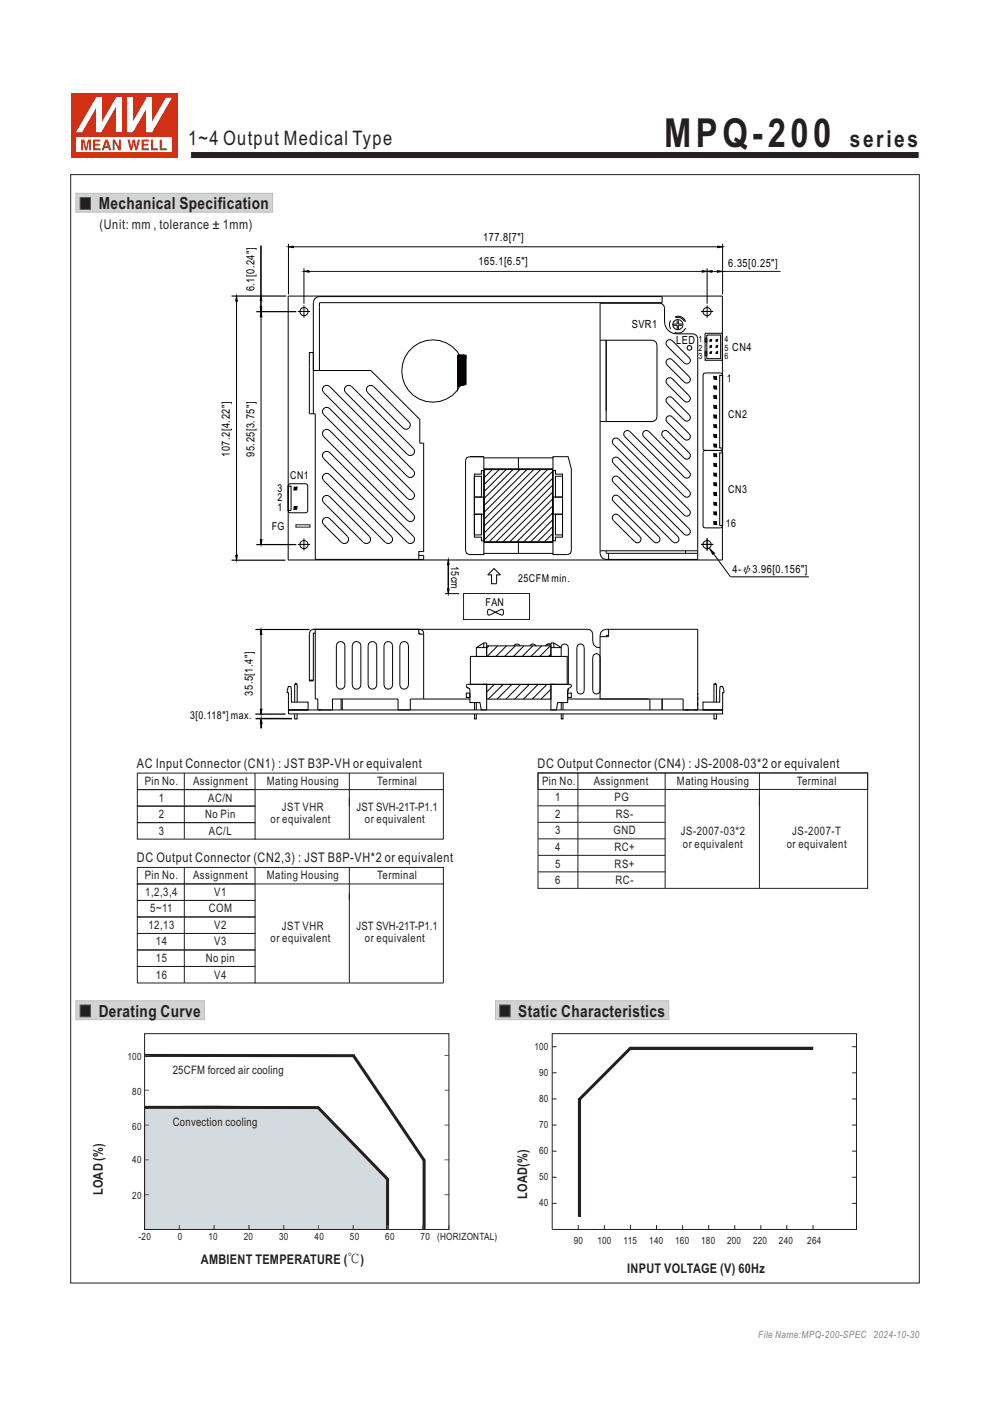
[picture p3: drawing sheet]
<svg xmlns="http://www.w3.org/2000/svg" width="210mm" height="297mm" viewBox="0 0 210 297" stroke-linecap="round" stroke-linejoin="round" font-family="sans-serif">
<g fill="none" stroke="#231f20" stroke-width=".21">
<path d="M29.1 163.9h64.9v3.5h-64.9zM29.1 167.4h25v3.5h-25zM29.1 170.9h25v3.5h-25zM29.1 174.4h25v3.5h-25zM39.1 163.9v14M54.1 177.9h40M54.1 163.9v3.5M74.1 163.9v14M94 167.4v10.5M114.1 170.9h27M114.1 174.4h27M114.1 177.9h27"/>
<path d="M114.1 163.9h69.9v3.5h-69.9zM114.1 163.9h69.9v24.5h-69.9zM122.6 163.9v24.4M141.1 163.9v24.4M161.1 163.9v24.4M29.1 183.9h64.9v3.5h-64.9zM29.1 187.4h25v3.5h-25zM29.1 190.9h25v3.5h-25zM29.1 194.4h25v3.5h-25zM29.1 197.9h25v3.5h-25zM39.1 183.9v24.5M54.1 183.9v3.5"/>
<path d="M74.1 183.9v24.5M94 187.4v21h-39.9M114.1 181.4h27M114.1 184.9h27M29.1 201.4h25v3.5h-25zM29.1 204.9h25v3.5h-25zM117.1 221.9h.9M117.1 227.5h.9M117.1 238.5h.9M117.1 233h.9M180.7 238.5h1M180.7 233h1"/>
<path d="M180.7 221.9h1M180.7 227.5h1M117.1 255.1h.9M117.1 249.6h.9M117.1 244.1h.9M122.7 259.7v1M128.2 259.7v1M133.7 259.7v1M139.3 259.7v1M144.8 259.7v1M150.3 259.7v1M155.8 259.7v1"/>
<path d="M161.4 259.7v1M166.9 259.7v1M172.4 259.7v1M180.7 255.1h1M180.7 249.6h1M180.7 244.1h1M167.9 260.7h-50.8v-41.5h64.6v41.5h-14"/>
</g>
<path d="M133.8 222.2l-11 11" fill="none" stroke="#231f20" stroke-width=".63" stroke-linecap="butt"/>
<g fill="#231f20" stroke="#231f20" stroke-width=".6">
<path d="M133.9 222.2l38.3 .1z" fill-rule="evenodd"/>
<path d="M122.9 233.2v24.5z" fill-rule="evenodd"/>
</g>
<path d="M30.7 235.1a11.2 11.2 0 0 1 4.2-.4l12.7-.1 19.8 .2 14.9 15.1-.1 10.8h-51.5z" fill-rule="evenodd" fill="#d3dbe1" stroke="#231f20" stroke-width=".21"/>
<g fill="none" stroke="#1857a7" stroke-width=".21">
<path d="M30.7 223.8h.9M30.7 238.5h.9M30.7 231.1h.9M94.3 238.5h.9M94.3 231.1h.9M94.3 223.8h.9M30.7 253.3h.9M30.7 245.9h.9M38 259.7v1M45.4 259.7v1M52.8 259.7v1M60.2 259.7v1"/>
<path d="M67.6 259.7v1M74.9 259.7v1M82.3 259.7v1M89.7 259.7v1M94.3 253.3h.9M94.3 245.9h.9M95.2 259.7v1"/>
</g>
<path d="M30.7 223.8h44.5M30.7 234.8h36.9M67.4 234.8l14.9 15.3M74.9 223.7l15.1 22.4M82.2 249.9v10.8M90 245.9v14.8" fill="none" stroke="#231f20" stroke-width=".63" stroke-linecap="butt"/>
<path d="M55.3 52.1v13.5M77.1 244.1h.1M78.5 246.3h.1" fill="none" stroke="#050100" stroke-width=".21"/>
<path d="M30.7 219.2h64.5v41.5h-64.5z" fill="none" stroke="#231f20" stroke-width=".21"/>
<g fill="#050100">
<path d="M55.2 65h.3l-.1 1.1z"/>
<path d="M55.3 62.7l.2 1.1h-.3z"/>
</g>
<path d="M55.2 65h.3l-.1 1.1zM55.3 62.7l.2 1.1h-.3z" fill="none" stroke="#050100" stroke-width=".21"/>
<g fill="#050100">
<path d="M150 57.5l1.1-.1v.3z"/>
<path d="M152.2 57.4l1 .2-1 .1z"/>
</g>
<path d="M150 57.5l1.1-.1v.3zM152.2 57.4l1 .2-1 .1zM54.2 152.4h7.7M55.4 152.7v1.7" fill="none" stroke="#050100" stroke-width=".21"/>
<path d="M55.4 152.4l.2 1h-.4z" fill-rule="evenodd" fill="#231f20" stroke="#231f20" stroke-width=".21"/>
<path d="M15 37h180v235h-180zM55.4 152.4l.2 1h-.4z" fill="none" stroke="#231f20" stroke-width=".21"/>
<g fill="#d1d3d4" stroke="#bbbdc0" stroke-width=".21">
<path d="M16.1 212.2h27.3v4h-27.3z" fill-rule="evenodd"/>
<path d="M105.1 212.2h36.7v4h-36.7z" fill-rule="evenodd"/>
</g>
<g fill="#231f20" stroke="#58595b" stroke-width=".21">
<path d="M17 213.1h2.2v2.5h-2.2z" fill-rule="evenodd"/>
<path d="M106 213.1h2.2v2.5h-2.2z" fill-rule="evenodd"/>
</g>
<path d="M40.4 32.1h154.6v1.5h-154.6z" fill-rule="evenodd" fill="#231f20" stroke="#fff" stroke-width=".21"/>
<path d="M16.1 41h41.7v4h-41.7z" fill-rule="evenodd" fill="#d1d3d4" stroke="#bbbdc0" stroke-width=".21"/>
<path d="M17 41.9h2.2v2.5h-2.2z" fill-rule="evenodd" fill="#231f20" stroke="#58595b" stroke-width=".21"/>
<path d="M55.2 150.3h.4l-.2 1.1z" fill="#050100"/>
<path d="M55.2 150.3h.4l-.2 1.1z" fill="none" stroke="#050100" stroke-width=".21"/>
<path d="M55.4 133.5l.2 1h-.4z" fill="#050100"/>
<path d="M55.4 133.5l.2 1h-.4z" fill="none" stroke="#050100" stroke-width=".21"/>
<path d="M64.5 57.5l1-.1v.3z" fill="#050100"/>
<path d="M64.5 57.5l1-.1v.3z" fill="none" stroke="#050100" stroke-width=".21"/>
<path d="M61.2 52.3l1.1-.1v.3z" fill="#050100"/>
<path d="M61.2 52.3l1.1-.1v.3z" fill="none" stroke="#050100" stroke-width=".21"/>
<path d="M50.2 62.8l.1 1.1h-.3z" fill="#050100"/>
<path d="M50.2 62.8l.1 1.1h-.3z" fill="none" stroke="#050100" stroke-width=".21"/>
<path d="M50 117.7h.3l-.1 1z" fill="#050100"/>
<path d="M50 117.7h.3l-.1 1z" fill="none" stroke="#050100" stroke-width=".21"/>
<path d="M55.4 66.1l.2 1.1h-.4z" fill="#050100"/>
<path d="M55.4 66.1l.2 1.1h-.4z" fill="none" stroke="#050100" stroke-width=".21"/>
<path d="M55.2 114.4h.4l-.2 1z" fill="#050100"/>
<g fill="none" stroke="#050100" stroke-width=".21">
<path d="M64.5 56.9v7.5M65.4 57.5h100.2M150 56.9v7.5M61.1 62.8h92.1v55.9h-92.1zM97.2 75.3l-.1 6.6zM97.2 75.3h1.1l-1.2 6.6zM98.3 75.3l.2 .1-1.4 6.5zM98.5 75.4l.2 .1-1.6 6.4zM98.7 75.5l.1 .3-1.7 6.1zM98.8 75.8v5.7l-1.7 .4zM142.2 67.9l-.2 .6v.7l.2 .6M142.7 69h.9v.9"/>
<path d="M143.2 67.1a1.78 1.78 0 0 1 2.3 1.1M143.3 67.4a1.55 1.55 0 0 1 1.9 .8M143.6 67.9v.8h-.9M143.9 67.9v.8h.8M144.7 69h-.8v.9M145.4 69.6a1.78 1.78 0 0 1-2.3 .9M149.5 71.7h.4v.8h-.4zM149.5 74.6h.4v.8h-.4zM149.5 70.7h3.7v5.7h-3.7zM149.9 71h3v5h-3zM150.6 72h.3v.3h-.3zM150.6 73.3h.3v.3h-.3z"/>
<path d="M150.6 74.6h.3v.3h-.3zM99 97.1l.5-.3h3.1v20.8h-3.1l-.5-.3-.3-.5v-19.2zM102.6 99.4h14.7M102.6 97.1h14.7M102.7 99.6h14.5v15.3h-14.5zM103 99.6l-.3 .2M104.4 99.6l-1.7 1.7M105.9 99.6l-3.2 3.1M107.3 99.6l-4.6 4.6M108.8 99.6l-6.1 6.1M110 97.1v2.3M110.3 99.6l-7.6 7.5"/>
<path d="M111.7 99.6l-9 9M113.2 99.6l-10.5 10.4M114.7 99.6l-12 11.9M116.1 99.6l-13.4 13.4M117.2 99.9l-14.5 14.6M117.3 96.8h3.2l.7 2.6v17.4l-.2 .5-.6 .3h-3.1zM117.3 99.7h.5v.8h1.5v13.4h-1.5v.8h-.5zM145.8 95.7h.1M55.2 114.4h.4l-.2 1zM100.6 100.5h1.5v-.8h.5v15h-.5v-.8h-1.5zM100.6 105.4h2v3.6h-2zM100.6 101h1.5v4.4h-1.5z"/>
<path d="M100.6 109h1.5v4.4h-1.5zM102.6 117.3h14.7M102.6 115h14.7M110 115v2.3M117.2 102.9l-11.9 12M117.2 104.3l-10.5 10.6M117.2 111.7l-3.2 3.2M117.2 107.3l-7.6 7.6M117.2 114.6l-.2 .3M117.2 105.8l-9 9.1M117.2 110.2l-4.6 4.7M117.2 113.1l-1.7 1.8"/>
<path d="M117.2 108.7l-6.1 6.2M117.2 101.4l-13.4 13.5M117.3 105.4h2v3.6h-2zM117.8 109h1.5v4.4h-1.5zM117.8 101h1.5v4.4h-1.5zM150.6 116.4l.9 .9-.3 .2zM54.2 133.5h11.5M55.4 134.5v16M66.5 133.4h.1M99.8 139.2h20.5v5.9h-20.5zM101 137.3h2.3M101 137.3l1.6-1h.6v2.9h-2.2z"/>
<path d="M102.6 136.3v1M103.2 136.9h13.7v2.3h-13.7zM103.7 136.9l-.5 .5M105.6 136.9l-2.3 2.3M107.4 136.9l-2.2 2.3M109.3 136.9l-2.3 2.3M111.1 136.9l-2.2 2.3M113 136.9l-2.2 2.3M114.9 136.9l-2.3 2.3M116.7 136.9l-2.2 2.3M116.8 137.3h2.2M116.9 138.7l-.6 .5"/>
<path d="M116.9 136.3h.6l1.5 1v1.9h-2.1zM117.5 136.3v1M54.2 151.4h6.4M61.2 150.5h92.1v.9h-92.1zM61.2 151.4h.1M61.2 150.5h4.2M62.5 151.4v1h.5v-1M98.9 147h.8v.9h-.8zM99 145.2l4.2-.1v5.4h-1.1l-.3-1.5h-2.1v-2.7l-.1-.3-.6-.3zM100.7 151.4v1h.3v-1M100.7 149v1.5M101 149v1.5"/>
<path d="M102.6 145.1h.6v3.1h13.7v-3.1h-13.7M104.8 145.1l-1.6 1.6M106.7 145.1l-3.1 3.1M108.6 145.1l-3.1 3.1M110.4 145.1l-3.1 3.1M112.3 145.1l-3.1 3.1M114.1 145.1l-3.1 3.1M116 145.1l-3.1 3.1M116.8 145.1h.7M116.9 146.1l-2.1 2.1M116.9 148l-.3 .2M116.9 145.1h4l.3 .2a.61 .61 0 0 1-.7 .7l-.1 .3v2.7h-2.1l-.3 1.5h-1.1z"/>
<path d="M119 149v1.5M119 151.4v1h.4v-1M119.4 149v1.5M120.4 147h.8v.9h-.8zM120.8 145.9h.1M149.1 150.5h4.1M151.4 151.4v1h.6v-1"/>
<circle cx="91.8" cy="78.7" r="6.6"/>
<circle cx="143.8" cy="68.8" r="1.09"/>
<circle cx="146.2" cy="73.8" r=".52"/>
</g>
<path d="M62.8 111.3h3v.5h-3z" fill="none" stroke="#231f20" stroke-width=".21"/>
<g fill="#050100" stroke="#050100" stroke-width=".21">
<path d="M98.8 75.8v5.7l-1.7 .4z" fill-rule="evenodd"/>
<path d="M98.7 75.5l.1 .3-1.7 6.1z" fill-rule="evenodd"/>
<path d="M98.5 75.4l.2 .1-1.6 6.4z" fill-rule="evenodd"/>
<path d="M98.3 75.3l.2 .1-1.4 6.5z" fill-rule="evenodd"/>
<path d="M97.2 75.3h1.1l-1.2 6.6z" fill-rule="evenodd"/>
<path d="M97.2 75.3l-.1 6.6z" fill-rule="evenodd"/>
<path d="M97.2 75.3l-.1 6.6z" fill-rule="evenodd"/>
<path d="M150.6 72h.3l-.3 .3z" fill-rule="evenodd"/>
<path d="M150.9 72v.3h-.3z" fill-rule="evenodd"/>
<path d="M150.6 73.3h.3l-.3 .3z" fill-rule="evenodd"/>
<path d="M150.9 73.3v.3h-.3z" fill-rule="evenodd"/>
<path d="M150.6 74.6h.3l-.3 .3z" fill-rule="evenodd"/>
<path d="M150.9 74.6v.3h-.3z" fill-rule="evenodd"/>
</g>
<path d="M148.9 57.4l1.1 .1-1.1 .2z" fill="#050100"/>
<path d="M61.2 51.7v10.7M62.1 52.3h90.3M148.9 57.4l1.1 .1-1.1 .2zM153.3 51.7v10.7" fill="none" stroke="#050100" stroke-width=".21"/>
<path d="M152.2 52.2l1 .1-1 .2z" fill="#050100"/>
<path d="M152.2 52.2l1 .1-1 .2zM49.1 62.8h11.6M50.2 63.8v54.3M54.4 66.1h8.4M55.4 67.1v47.5M49.1 118.8h11.4M54.4 115.5h8.4M61.1 118.7h.1M155 122.3h16.6" fill="none" stroke="#050100" stroke-width=".21"/>
<path d="M150.6 116.4l.9 .9-.3 .2z" fill="#050100"/>
<g fill="none" stroke="#050100" stroke-width=".21">
<path d="M63.2 66h2.6M64.5 64.7v2.7M66.5 74.8h-.9v12.9h1.3v30.9h23v-.8h-1.1M66.5 78.6h12.2l10.3 10.3v5.1h.9v22.9h-1.1v1.7M67.8 78.6v-14.4h72.6v-1.3h-72.6a1.36 1.36 0 0 0-1.3 1.3v23.5M127.3 72.1h11l.5 .2 .4 .3 .1 .6v15.1l-.1 .6-.4 .3-.5 .2h-11M127.3 64.3h12.6l.5 .1 .5 .7a7.9 7.9 0 0 0 .5 4.6l.6 .6 .7 .4 4.3 .1 .5 .1 .3 .4 .2 .5v46.8h-19.4a1.3 1.3 0 0 1-1.3-1.3zM128.6 72.1v17.3M141.5 72.2l.3-.2h.4l.4 .2 3.6 3.7a.78 .78 0 0 1 0 1.1 .78 .78 0 0 1-1.1 0l-3.6-3.7-.2-.3v-.4zM141.5 76.3l.3-.2h.4l.4 .2 3.6 3.6a.78 .78 0 0 1 0 1.1 .78 .78 0 0 1-1.1 0l-3.6-3.6-.2-.4zM148.7 66h2.6M150 64.7v2.7"/>
<path d="M151.5 79.8h.5v.6h-.5zM151.9 74.6h.3v.3h-.3zM151.9 73.3h.3v.3h-.3zM151.9 72h.3v.3h-.3zM152.6 79.6h.7v15.4h-.7zM68.7 95.9l.3-.2h.5l.4 .2 17.8 17.8a.91 .91 0 0 1 0 1.3 .91 .91 0 0 1-1.3 0l-17.7-17.8-.3-.4v-.4zM68.7 91.3l.3-.2h.5l.4 .2 17.8 17.7a.91 .91 0 0 1 0 1.3 .91 .91 0 0 1-1.3 0l-17.7-17.7-.3-.4v-.5zM68.7 86.6l.3-.2h.5l.4 .2 17.8 17.8a.9 .9 0 0 1 0 1.3 .9 .9 0 0 1-1.3 0l-17.7-17.8-.3-.4v-.5zM68.7 81.9l.3-.2h.5l.4 .2 17.8 17.8a.9 .9 0 0 1 0 1.3 .9 .9 0 0 1-1.3 0l-17.7-17.8-.3-.4v-.4zM73.3 81.9l.4-.2h.5l.4 .2 13.1 13.1a.91 .91 0 0 1 0 1.3 .91 .91 0 0 1-1.3 0l-13.1-13.1-.2-.4v-.4zM78 81.9l.4-.2h.5l.3 .2 7.6 7.6a.9 .9 0 0 1 0 1.3 .9 .9 0 0 1-1.3 0l-7.5-7.6-.3-.4v-.4zM130.1 97.1l.3-.2h.4l.4 .2 15 15.1a.78 .78 0 0 1 0 1.1 .78 .78 0 0 1-1.1 0l-15-15.1-.2-.3z"/>
<path d="M130.1 93.1l.3-.2h.4l.4 .2 15 15a.77 .77 0 0 1 0 1.1 .77 .77 0 0 1-1.1 0l-15-15-.2-.3v-.5zM132.5 91.5l.4-.2 .7 .2 12.6 12.6a.78 .78 0 0 1 0 1.1 .78 .78 0 0 1-1.1 0l-12.6-12.6-.2-.4zM136.5 91.5l.4-.2h.4l.3 .2 8.6 8.6a.77 .77 0 0 1 0 1.1 .77 .77 0 0 1-1.1 0l-8.6-8.6-.2-.4zM140.6 91.5l.3-.2h.4l.4 .2 4.5 4.5a.78 .78 0 0 1 0 1.1 .78 .78 0 0 1-1.1 0l-4.5-4.5-.2-.4zM141.5 80.3l.3-.2h.4l.4 .2 3.6 3.6a.77 .77 0 0 1 0 1.1 .77 .77 0 0 1-1.1 0l-3.6-3.6-.2-.3v-.4zM141.5 84.3l.3-.2h.4l.4 .2 3.6 3.7a.78 .78 0 0 1 0 1.1 .78 .78 0 0 1-1.1 0l-3.6-3.7-.2-.3zM141.5 88.4l.3-.2h.4l.4 .2 3.6 3.6a.77 .77 0 0 1 0 1.1 .77 .77 0 0 1-1.1 0l-3.6-3.6-.2-.4v-.4zM149.5 95.5l-.3 .1-.1 .3v15.6l.1 .3 .3 .1h3.4l.2-.1 .2-.3v-15.6l-.2-.3-.2-.1M151.5 98.3h.5v.5h-.5zM151.5 94.2h.5v.5h-.5zM151.5 96.3h.5v.5h-.5zM151.5 92.2h.5v.5h-.5z"/>
<path d="M151.5 90.1h.5v.5h-.5zM151.5 88h.5v.6h-.5zM151.5 83.9h.5v.6h-.5zM151.5 86h.5v.5h-.5zM151.5 81.9h.5v.5h-.5zM152.6 96h.7v15.4h-.7zM152.9 95.5l.2-.1 .2-.3v-15.6l-.2-.3-.2-.1h-3.4l-.3 .1-.1 .3v15.6l.1 .3 .3 .1M152.9 95.5h-3.4M61.1 103.1h.6v5.1h-.6zM61.2 102.7l.3-.1h3.4l.2 .1 .2 .3v5.3l-.2 .3-.2 .1h-3.4l-.3-.1-.1-.3v-5.3zM62.4 107.4h.5v.5h-.5zM62.4 103.3h.5v.5h-.5z"/>
<path d="M63.2 115.4h2.6M64.5 114.1v2.6M68.7 100.6l.3-.2h.5l.4 .2 13.1 13.1a.91 .91 0 0 1 0 1.3 .91 .91 0 0 1-1.3 0l-13-13.1-.3-.4v-.5zM68.7 105.3l.3-.2h.5l.4 .2 8.4 8.4a.91 .91 0 0 1 .1 1.3 .91 .91 0 0 1-1.3 0l-8.4-8.4-.3-.4v-.5zM68.7 109.9l.3-.2h.5l.4 .2 3.8 3.8a.91 .91 0 0 1 0 1.3 .91 .91 0 0 1-1.3 0l-3.7-3.8-.3-.4v-.4zM68.9 111.5l.1 .1M95.1 119.3v5.6M127.3 116.8h20.7M128.6 116.8v.5h19.4M129.1 117.3v1.3M130.1 109.2l.3-.2h.4l.4 .2 4.5 4.6a.77 .77 0 0 1 0 1.1 .77 .77 0 0 1-1.1 0l-4.5-4.6-.2-.3v-.4zM130.1 105.2l.3-.2h.4l.4 .2 8.6 8.6a.77 .77 0 0 1 0 1.1 .77 .77 0 0 1-1.1 0l-8.6-8.6-.2-.4z"/>
<path d="M130.1 101.2l.3-.2h.4l.4 .2 12.6 12.6a.78 .78 0 0 1 0 1.1 .78 .78 0 0 1-1.1 0l-12.6-12.6-.2-.4v-.4zM145.4 116.8v.5M148.7 115.4h2.6M150 114.1v2.6M151.4 117.4l3.5 4.9M151.5 110.6h.5v.6h-.5zM151.5 106.5h.5v.6h-.5zM151.5 108.6h.5v.5h-.5zM151.5 104.5h.5v.5h-.5zM151.5 102.4h.5v.6h-.5zM151.5 100.4h.5v.5h-.5zM66.9 134.2h-.4v10.1"/>
<path d="M66.9 133.4v14.8h.5v2.3h3.1v-2.3h13.9v2.3h2.6v-2.3h12.7M71.5 136.5a.9 .9 0 0 1 1-.5 .9 .9 0 0 1 .7 .9v8.3a.9 .9 0 0 1-1 .9 .9 .9 0 0 1-.9-.9v-8.3zM72.2 136h.1M74.8 136.5a.91 .91 0 0 1 1.1-.5 .91 .91 0 0 1 .6 .9v8.3a.91 .91 0 0 1-.9 .9 .91 .91 0 0 1-.9-.9v-8.3zM75.6 136h.1M79 136l.4 .1 .4 .4 .1 .4v8.3l-.1 .5-.4 .3-.4 .1M79 136l-.5 .1-.3 .4-.1 .4v8.3l.1 .5 .3 .3 .5 .1M79 136h.1M82.3 136l.5 .1 .3 .4 .2 .4v8.3l-.2 .5-.3 .3-.5 .1M82.3 136l-.4 .1-.3 .4-.2 .4v8.3l.2 .5 .3 .3 .4 .1M82.3 136h.1M84.9 136.5a.91 .91 0 0 1 1.1-.5 .91 .91 0 0 1 .6 .9v8.3a.91 .91 0 0 1-.9 .9 .91 .91 0 0 1-.9-.9v-8.3z"/>
<path d="M85.7 136h.1M88.8 133.4v1h1.1M88.8 134.2h.2v.2M89 133.4l.4 .1 .4 .3 .1 .4v14M94.4 125.9h3M109 136.9a.76 .76 0 0 1 1.3 0M112.4 136.9a.76 .76 0 0 1 1.3 0M116.9 136.7l-.5-.2-.4 .1-.3 .3M119 137.3a.78 .78 0 0 1 .8-.8 .78 .78 0 0 1 .7 .8v7.8M122.5 136.9a.78 .78 0 0 1 .8-.3 .78 .78 0 0 1 .6 .7v9.1a.78 .78 0 0 1-.8 .8 .78 .78 0 0 1-.7-.8zM127.3 139.4a.78 .78 0 0 0-.8-.8 .78 .78 0 0 0-.8 .8v7a.78 .78 0 0 0 .8 .8 .78 .78 0 0 0 .8-.8M127.3 137.3l-.8-.1-.6-.5-.2-.7v-1.5l-.1-.6-.4-.3-.5-.2h-58.2l-.6 .3-.3 .5v10.1h.9"/>
<path d="M129.1 133.4v1.6h-1.8M129.1 134.7h-.5v.3M61.2 145.6h.5l.1 3.3h3.5v1.6h-4.1v-3.6h-.3zM62.5 148.8v-3.7l.3-.2 .2 .2v3.7M62.5 145.1h.5M72.2 146.1h.1M72.4 148.2v2.3M72.6 148.2v2.3M75.6 146.1h.1M79 146.1h.1M82.3 146.1h.1M120.5 146l-.1 .8"/>
<path d="M127.3 148.2v-13.5l.1-.6 .5-.5 .7-.2h19.4v17.1h-3.1v-2.3h-24.5M137.8 148.2v2.3M140.4 148.2v2.3M149.1 148.9h3.6l.1-3.3h.5l.2 .7v.6h-.2v3.6h-4.2zM151.4 148.8v-3.7l.3-.2 .2 .2v3.7M151.5 145.1h.4"/>
<circle cx="64.5" cy="66.1" r=".86"/>
<circle cx="150" cy="66.1" r=".86"/>
<circle cx="64.5" cy="115.5" r=".86"/>
<circle cx="150" cy="115.5" r=".86"/>
</g>
<g fill="#050100" stroke="#050100" stroke-width=".21">
<path d="M151.9 74.6h.3l-.3 .3z" fill-rule="evenodd"/>
<path d="M152.2 74.6v.3h-.3z" fill-rule="evenodd"/>
<path d="M151.9 73.3h.3l-.3 .3z" fill-rule="evenodd"/>
<path d="M152.2 73.3v.3h-.3z" fill-rule="evenodd"/>
<path d="M151.9 72h.3l-.3 .3z" fill-rule="evenodd"/>
<path d="M152.2 72v.3h-.3z" fill-rule="evenodd"/>
<path d="M62.9 107.4v.5h-.5z" fill-rule="evenodd"/>
<path d="M62.4 107.4h.5l-.5 .5z" fill-rule="evenodd"/>
<path d="M62.9 103.3v.5h-.5z" fill-rule="evenodd"/>
<path d="M62.4 103.3h.5l-.5 .5z" fill-rule="evenodd"/>
<path d="M151.5 110.6l.5 .6h-.5z" fill-rule="evenodd"/>
<path d="M151.5 110.6h.5v.6z" fill-rule="evenodd"/>
<path d="M151.5 106.5l.5 .6h-.5z" fill-rule="evenodd"/>
<path d="M151.5 106.5h.5v.6z" fill-rule="evenodd"/>
<path d="M151.5 108.6l.5 .5h-.5z" fill-rule="evenodd"/>
<path d="M151.5 108.6h.5v.5z" fill-rule="evenodd"/>
<path d="M151.5 104.5l.5 .5h-.5z" fill-rule="evenodd"/>
<path d="M151.5 104.5h.5v.5z" fill-rule="evenodd"/>
<path d="M151.5 102.4l.5 .6h-.5z" fill-rule="evenodd"/>
<path d="M151.5 102.4h.5v.6z" fill-rule="evenodd"/>
<path d="M151.5 98.3l.5 .5h-.5z" fill-rule="evenodd"/>
<path d="M151.5 98.3h.5v.5z" fill-rule="evenodd"/>
<path d="M151.5 100.4l.5 .5h-.5z" fill-rule="evenodd"/>
<path d="M151.5 100.4h.5v.5z" fill-rule="evenodd"/>
<path d="M151.5 94.2l.5 .5h-.5z" fill-rule="evenodd"/>
<path d="M151.5 94.2h.5v.5z" fill-rule="evenodd"/>
<path d="M151.5 96.3l.5 .5h-.5z" fill-rule="evenodd"/>
<path d="M151.5 96.3h.5v.5z" fill-rule="evenodd"/>
<path d="M151.5 92.2l.5 .5h-.5z" fill-rule="evenodd"/>
<path d="M151.5 92.2h.5v.5z" fill-rule="evenodd"/>
<path d="M151.5 90.1l.5 .5h-.5z" fill-rule="evenodd"/>
<path d="M151.5 90.1h.5v.5z" fill-rule="evenodd"/>
<path d="M151.5 88l.5 .6h-.5z" fill-rule="evenodd"/>
<path d="M151.5 88h.5v.6z" fill-rule="evenodd"/>
<path d="M151.5 83.9l.5 .6h-.5z" fill-rule="evenodd"/>
<path d="M151.5 83.9h.5v.6z" fill-rule="evenodd"/>
<path d="M151.5 86l.5 .5h-.5z" fill-rule="evenodd"/>
<path d="M151.5 86h.5v.5z" fill-rule="evenodd"/>
<path d="M151.5 79.8l.5 .6h-.5z" fill-rule="evenodd"/>
<path d="M151.5 79.8h.5v.6z" fill-rule="evenodd"/>
<path d="M151.5 81.9l.5 .5h-.5z" fill-rule="evenodd"/>
<path d="M151.5 81.9h.5v.5z" fill-rule="evenodd"/>
</g>
<path d="M95.1 118.7l.2 1h-.4z" fill="#050100"/>
<path d="M95.1 118.7l.2 1h-.4z" fill="none" stroke="#050100" stroke-width=".21"/>
<path d="M94.9 124.8h.4l-.2 1.1z" fill="#050100"/>
<path d="M94.9 124.8h.4l-.2 1.1zM103.5 129.3l.4-.1 1.2 .6-1.4 .6-.3-.3zM104.8 120.5l1.3 1.4h-.8v1.9h-1v-1.9h-.8zM105.1 129.8l1.4-.6 .3 .3v.6l-.3 .3h-.2z" fill="none" stroke="#050100" stroke-width=".21"/>
<path d="M98.3 125.8h14v5.5h-14z" fill="none" stroke="#231f20" stroke-width=".21"/>
<path d="M15 19.8h22.6v13.6h-22.6z" fill="#d13014"/>
<path d="M16.1 29.1h20.4v3.2h-20.4z" fill="#fff"/>
<g fill="#d13014">
<path d="M27 29.6h.5l.3 1.7 .3-1.7h.5l.3 1.7 .3-1.7h.5l-.6 2.3h-.4l-.3-1.8-.4 1.8h-.4z" fill-rule="evenodd"/>
<path d="M30 29.6h1.5v.4h-1v.5h1v.4h-1v.6h1.1v.4h-1.6z" fill-rule="evenodd"/>
<path d="M32 29.6h.5v1.9h1v.4h-1.5z" fill-rule="evenodd"/>
<path d="M33.9 29.6h.4v1.9h1.1v.4h-1.5z" fill-rule="evenodd"/>
<path d="M17.2 29.6h.7l.4 1.8 .4-1.8h.6v2.3h-.4v-1.9l-.4 1.9h-.5l-.4-1.9v1.9h-.4z" fill-rule="evenodd"/>
<path d="M19.7 29.6h1.6v.4h-1.1v.5h1v.4h-1v.6h1.1v.4h-1.6z" fill-rule="evenodd"/>
<path d="M22.6 30.1l.3 .9h-.6zM22.3 29.6l-.7 2.3h.4l.2-.5h.8l.1 .5h.5l-.8-2.3z" fill-rule="evenodd"/>
<path d="M23.9 29.6h.5l.8 1.6v-1.6h.4v2.3h-.4l-.9-1.6v1.6h-.4z" fill-rule="evenodd"/>
</g>
<g fill="#fcffff">
<path d="M24.6 20.7h1.1v7.4h-1.1z"/>
<path d="M20.3 20.7h1.2v7.4h-1.2z"/>
<path d="M31.1 20.7h1.1v7.4h-1.1z"/>
<path d="M27 20.7h1.2v7.4h-1.2z"/>
</g>
<g fill="#fcffff">
<path d="M24.6 20.7h1.1l-4.2 7.4h-1.2z" fill-rule="evenodd"/>
<path d="M20.3 20.7h1.2v.3l-4.1 7.1h-1.3z" fill-rule="evenodd"/>
<path d="M35.2 20.7h1.3l-4.3 7.4h-1.1v-.4z" fill-rule="evenodd"/>
<path d="M31.1 20.7h1.1v.3l-4 7.1h-1.1v-.4z" fill-rule="evenodd"/>
</g>
<text font-size="8.5" fill="#231f20" x="140.9" y="31.1">MPQ-200</text>
<text font-size="4.9" fill="#231f20" x="180.2" y="31.1">series</text>
<text font-size="4.2" fill="#231f20" x="39.9" y="30.7">1~4 Output Medical Type</text>
<g font-size="3.5" fill="#231f20">
<text x="20.9" y="44.4">Mechanical Specification</text>
<text x="20.9" y="215.6">Derating Curve</text>
<text x="109.9" y="215.6">Static Characteristics</text>
</g>
<g font-size="2.8" fill="#231f20">
<text x="21.1" y="48.5">(Unit: mm , tolerance ± 1mm)</text>
<text x="29.1" y="162.8">AC Input Connector (CN1) : JST B3P-VH or equivalent</text>
<text x="114" y="162.7">DC Output Connector (CN4) : JS-2008-03*2 or equivalent</text>
<text x="29.1" y="182.8">DC Output Connector (CN2,3) : JST B8P-VH*2 or equivalent</text>
<text x="21.8" y="253.4" transform="rotate(-90 21.8 253.4)">LOAD (%)</text>
<text x="111.8" y="254.2" transform="rotate(-90 111.8 254.2)">LOAD(%)</text>
<text x="42.6" y="268">AMBIENT TEMPERATURE (℃)</text>
<text x="133.1" y="269.9">INPUT VOLTAGE (V) 60Hz</text>
</g>
<g font-size="2.5" fill="#231f20">
<text x="30.7" y="166.5">Pin No.</text>
<text x="40.9" y="166.5">Assignment</text>
<text x="56.6" y="166.5">Mating Housing</text>
<text x="80" y="166.5">Terminal</text>
<text x="115" y="166.4">Pin No.</text>
<text x="125.9" y="166.4">Assignment</text>
<text x="143.6" y="166.4">Mating Housing</text>
<text x="169" y="166.4">Terminal</text>
<text x="33.7" y="170">1</text>
<text x="33.7" y="173.5">2</text>
<text x="43.5" y="173.5">No Pin</text>
<text x="44.2" y="170">AC/N</text>
<text x="59.8" y="172">JST VHR</text>
<text x="75.6" y="172">JST SVH-21T-P1.1</text>
<text x="117.8" y="169.9">1</text>
<text x="117.8" y="173.4">2</text>
<text x="130.3" y="169.9">PG</text>
<text x="130.6" y="173.4">RS-</text>
<text x="33.7" y="177">3</text>
<text x="44.3" y="177">AC/L</text>
<text x="57.4" y="174.6">or equivalent</text>
<text x="77.4" y="174.6">or equivalent</text>
<text x="117.8" y="176.9">3</text>
<text x="130.1" y="176.9">GND</text>
<text x="144.4" y="177.1">JS-2007-03*2</text>
<text x="144.9" y="179.7">or equivalent</text>
<text x="166.9" y="179.7">or equivalent</text>
<text x="168" y="177.1">JS-2007-T</text>
<text x="117.8" y="180.4">4</text>
<text x="117.8" y="183.9">5</text>
<text x="130.3" y="180.4">RC+</text>
<text x="130.4" y="183.9">RS+</text>
<text x="30.7" y="186.5">Pin No.</text>
<text x="30.8" y="190">1,2,3,4</text>
<text x="40.9" y="186.5">Assignment</text>
<text x="45.4" y="190">V1</text>
<text x="56.6" y="186.5">Mating Housing</text>
<text x="80" y="186.5">Terminal</text>
<text x="117.8" y="187.4">6</text>
<text x="130.6" y="187.4">RC-</text>
<text x="31.5" y="197">12,13</text>
<text x="31.9" y="193.5">5~11</text>
<text x="44.3" y="193.5">COM</text>
<text x="45.4" y="197">V2</text>
<text x="59.8" y="197.2">JST VHR</text>
<text x="75.6" y="197.2">JST SVH-21T-P1.1</text>
<text x="33.1" y="200.5">14</text>
<text x="33.1" y="204">15</text>
<text x="43.6" y="204">No pin</text>
<text x="45.4" y="200.5">V3</text>
<text x="57.4" y="199.8">or equivalent</text>
<text x="77.4" y="199.8">or equivalent</text>
<text x="33.1" y="207.5">16</text>
<text x="45.4" y="207.5">V4</text>
<text x="36.6" y="227.7">25CFM forced air cooling</text>
<text x="36.6" y="238.7">Convection cooling</text>
</g>
<g font-size="2.4" fill="#050100">
<text x="102.5" y="51">177.8[7&quot;]</text>
<text x="101.5" y="56.2">165.1[6.5&quot;]</text>
<text x="154.5" y="56.7">6.35[0.25&quot;]</text>
<text x="54" y="61.8" transform="rotate(-90 54 61.8)">6.1[0.24&quot;]</text>
<text x="134" y="69.5">SVR1</text>
<text x="143.4" y="72.9">LED</text>
<text x="155.3" y="74.5">CN4</text>
<text x="48.7" y="96.9" transform="rotate(-90 48.7 96.9)">107.2[4.22&quot;]</text>
<text x="54" y="96.9" transform="rotate(-90 54 96.9)">95.25[3.75&quot;]</text>
<text x="155.4" y="121.5">4-ψ3.96[0.156&quot;]</text>
<text x="53.6" y="147.5" transform="rotate(-90 53.6 147.5)">35.5[1.4&quot;]</text>
</g>
<g font-size="2.3" fill="#050100">
<text x="154.2" y="81">1</text>
<text x="154.5" y="88.6">CN2</text>
<text x="61.6" y="101.5">CN1</text>
<text x="58.8" y="106.2">2</text>
<text x="58.8" y="104.3">3</text>
<text x="154.5" y="104.4">CN3</text>
<text x="57.6" y="112.4">FG</text>
<text x="58.8" y="108.4">1</text>
<text x="153.9" y="111.7">16</text>
<text x="95.7" y="119.9" transform="rotate(90 95.7 119.9)">15cm</text>
<text x="109.9" y="123.5">25CFM min.</text>
<text x="103" y="128.5">FAN</text>
<text x="40.3" y="152.4">3[0.118&quot;] max.</text>
</g>
<g font-size="2.1" fill="#231f20">
<text x="27" y="224.6">100</text>
<text x="113.4" y="222.7">100</text>
<text x="28" y="232.1">80</text>
<text x="114.4" y="228.2">90</text>
<text x="114.4" y="233.7">80</text>
<text x="28" y="239.6">60</text>
<text x="114.4" y="239.2">70</text>
<text x="114.4" y="244.7">60</text>
<text x="28" y="246.6">40</text>
<text x="114.4" y="250.2">50</text>
<text x="28" y="254.1">20</text>
<text x="114.4" y="255.7">40</text>
<text x="29.4" y="263">-20</text>
<text x="37.7" y="263">0</text>
<text x="44.2" y="263">10</text>
<text x="51.7" y="263">20</text>
<text x="59.2" y="263">30</text>
<text x="66.7" y="263">40</text>
<text x="74.2" y="263">50</text>
<text x="81.7" y="263">60</text>
<text x="89.2" y="263">70</text>
<text x="92.7" y="263">(HORIZONTAL)</text>
<text x="121.7" y="263.8">90</text>
<text x="126.7" y="263.8">100</text>
<text x="132.3" y="263.8">115</text>
<text x="137.7" y="263.8">140</text>
<text x="143.2" y="263.8">160</text>
<text x="148.7" y="263.8">180</text>
<text x="154.2" y="263.8">200</text>
<text x="159.7" y="263.8">220</text>
<text x="165.2" y="263.8">240</text>
<text x="171.2" y="263.8">264</text>
</g>
<text font-size="2.1" fill="#808285" x="160.8" y="283.6">File Name:MPQ-200-SPEC 2024-10-30</text>
<g font-size="1.8" fill="#050100">
<text x="148.1" y="74.4">2</text>
<text x="148.1" y="76.2">3</text>
<text x="148.1" y="72.5">1</text>
<text x="153.7" y="72.5">4</text>
<text x="153.7" y="76.2">6</text>
<text x="153.7" y="74.4">5</text>
</g>
</svg>
